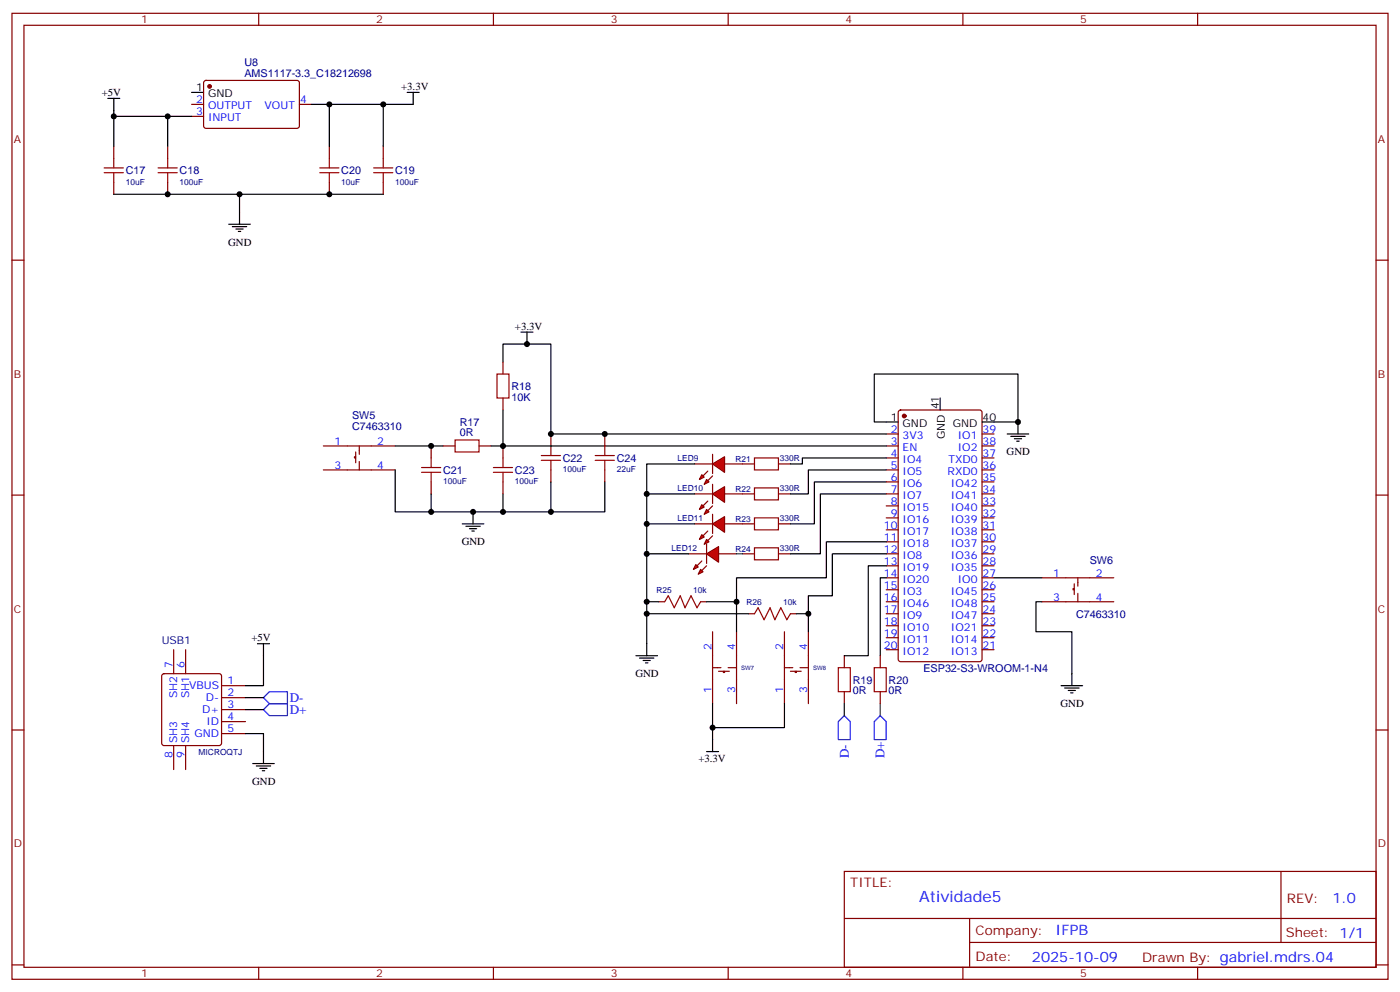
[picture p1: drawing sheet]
<svg xmlns="http://www.w3.org/2000/svg" width="412mm" height="292mm" viewBox="0 0 412 292" stroke-linecap="round" stroke-linejoin="round" font-family="sans-serif">
<g fill="none" stroke="#870000" stroke-width=".35">
<path d="M3.5 3.9h405.4v284.4h-405.4zM7.1 7.4h398.2v277.3h-398.2zM76.2 3.9v3.5M145.3 3.9v3.5M214.5 3.9v3.5M283.6 3.9v3.5M352.8 3.9v3.5M56.4 30.7h3.6M56.4 34.3h3.6M60.2 23.9l.5-.2h27.1l.4 .7-.1 13-.6 .4-27.1-.1-.4-.6v-12.7zM88.2 30.7h3.5M33.5 43.1v3.5"/>
<path d="M33.5 53.7v3.5M49.4 43.1v3.5M49.4 53.7v3.5M97 43.1v3.5M97 53.7v3.5M112.9 43.1v3.5M112.9 53.7v3.5M3.5 76.6h3.6M405.3 76.6h3.6M148.2 106.6v3.5M148.2 117.2v3.5M95.2 131.3h21.2"/>
<path d="M95.2 138.3h21.2M104.8 134.4h-.4v.4h.4M104.8 133v3.2M105.8 131.3v2.4M105.8 135.9v2.4M127 131.3v3.5M130.5 131.3h3.6M141.1 131.3h3.5M148.2 131.3v3.5M162.3 127.7v3.6M162.3 138.3v3.6M178.2 127.7v3.6"/>
<path d="M178.2 138.3v3.6M218.7 136.6h3.5M229.3 136.6h3.5M261.1 127.7h3.5M261.1 131.3h3.5M261.1 134.8h3.5M261.1 138.3h3.5M264.8 120.9l.5-.2h23.3l.6 .4 .1 73-.5 .6-23.5 .1-.7-.5v-72.9zM289.3 127.7h3.5M289.3 131.3h3.5M289.3 134.8h3.5M289.3 138.3h3.5"/>
<path d="M3.5 145.7h3.6M127 141.9v3.5M148.2 141.9v3.5M218.7 145.4h3.5M218.7 154.2h3.5M229.3 145.4h3.5M229.3 154.2h3.5M261.1 141.9h3.5M261.1 145.4h3.5M261.1 148.9h3.5M261.1 152.4h3.5M261.1 156h3.5"/>
<path d="M261.1 159.5h3.5M289.3 141.9h3.5M289.3 145.4h3.5M289.3 148.9h3.5M289.3 152.4h3.5M289.3 156h3.5M289.3 159.5h3.5M405.3 145.7h3.6M218.7 163h3.5M229.3 163h3.5M261.1 163h3.5M261.1 166.5h3.5"/>
<path d="M261.1 170.1h3.5M261.1 173.6h3.5M261.1 177.1h3.5M289.3 163h3.5M289.3 166.5h3.5M289.3 170.1h3.5M289.3 173.6h3.5M289.3 177.1h3.5M306.9 170.1h21.2M306.9 177.1h21.2M316.4 173.2h-.3v.4h.3M316.4 171.8v3.2"/>
<path d="M317.5 170.1v2.4M317.5 174.7v2.4M47.9 198.5l.4-.2h16.3l.5 .2 .2 .5v19.8l-.3 .5-.4 .2h-16.3l-.5-.3-.2-.4v-19.8zM51.2 191.2v7.1M54.7 191.2v7.1M248.7 193v3.5M259.3 193v3.5M261.1 180.7h3.5M261.1 184.2h3.5M261.1 187.7h3.5M261.1 191.2h3.5M289.3 180.7h3.5"/>
<path d="M289.3 184.2h3.5M289.3 187.7h3.5M289.3 191.2h3.5M3.5 214.9h3.6M51.2 219.5v7M54.7 219.5v7M65.3 201.8h7M65.3 205.4h7M65.3 208.9h7M65.3 212.4h7M65.3 215.9h7M248.7 203.6v3.5"/>
<path d="M259.3 203.6v3.5M405.3 214.9h3.6M248.7 256.5h156.6v28.2h-156.6zM377.3 256.5v20.9M248.7 270.4h156.5M285.6 277.4h119.6M285.6 270.4v14.1M3.5 284h3.6M76.2 284.7v3.6M145.3 284.7v3.6M214.5 284.7v3.6M283.6 284.7v3.6"/>
<path d="M352.8 284.7v3.6M405.3 284h3.6"/>
</g>
<g fill="#870000" stroke="#870000" stroke-width=".35">
<circle cx="266.3" cy="122.4" r=".53"/>
<circle cx="61.7" cy="25.4" r=".53"/>
</g>
<g fill="none" stroke="#000" stroke-width=".35">
<path d="M31.7 29h3.6M33.5 29v5.3h22.9M33.5 34.3v8.8M49.4 34.3v8.8M56.4 27.2h3.6M97 30.7v12.4M112.9 30.7v12.4M119.9 27.2h3.6M121.7 27.2v3.5h-30M33.5 57.2h37.1v8.8M70.6 57.2h42.3M67.4 66h6.3"/>
<path d="M68.4 66.7h4.3M69.5 67.4h2.1M70.2 68.1h.7M153.5 97.8h3.5M155.2 97.8v3.5M148.2 106.6v-5.3h14.1v26.4h98.8M276.9 117.2v3.5M116.4 138.3v12.4h10.6v-5.3M116.4 131.3h14.1M148.2 120.7v10.6h-3.6M148.2 131.3h112.9M261.1 134.8h-24.7v1.8h-3.6"/>
<path d="M261.1 138.3h-23v7.1h-5.3M264.6 124.2h-7.1v-14.1h42.4v14.1h-10.6M296.7 127.7h6.3M297.7 128.4h4.3M298.8 129.2h2.1M299.5 129.9h.7M299.9 124.2v3.5M136.2 154.2h6.3M137.2 154.9h4.3M138.3 155.6h2.1M139 156.3h.7M139.3 150.7v3.5"/>
<path d="M148.2 145.4v5.3h-21.2M162.3 141.9v8.8h-14.1M178.2 141.9v8.8h-15.9M261.1 141.9h-21.2v12.3h-7.1M261.1 145.4h-19.4v17.6h-8.9M261.1 166.5h-5.3v26.5h-7.1M261.1 170.1h-1.8v22.9M292.8 170.1h14.1M306.9 177.1h-1.7v8.8h10.5v15.9M75.8 189.5h3.6M77.6 189.5v12.3h-5.3M72.3 215.9h5.3v8.9"/>
<path d="M72.3 205.4h5.3M72.3 208.9h5.3M312.6 201.8h6.3M313.6 202.5h4.3M314.7 203.2h2.1M315.4 203.9h.7M74.4 224.8h6.4M75.5 225.5h4.2M76.6 226.2h2.1M77.3 226.9h.7"/>
</g>
<g fill="none" stroke="#a10000" stroke-width=".35">
<path d="M30.7 50.8h5.6M30.7 49.4h5.6M33.5 46.6v2.8M33.5 50.8v2.9M46.6 50.8h5.6M46.6 49.4h5.6M49.4 46.6v2.8M49.4 50.8v2.9M94.2 50.8h5.6M94.2 49.4h5.6M97 46.6v2.8M97 50.8v2.9"/>
<path d="M110.1 50.8h5.6M110.1 49.4h5.6M112.9 46.6v2.8M112.9 50.8v2.9M146.4 110.1h3.5v7.1h-3.5zM124.2 139h5.6M124.2 137.6h5.6M127 134.8v2.8M127 139v2.9M134.1 129.5h7v3.5h-7zM145.3 139h5.7M145.3 137.6h5.7"/>
<path d="M148.2 134.8v2.8M148.2 139v2.9M159.5 135.5h5.6M159.5 134.1h5.6M162.3 131.3v2.8M162.3 135.5v2.8M175.3 135.5h5.7M175.3 134.1h5.7M178.2 131.3v2.8M178.2 135.5v2.8M222.2 134.8h7.1v3.5h-7.1zM222.2 143.6h7.1v3.5h-7.1z"/>
<path d="M222.2 152.4h7.1v3.6h-7.1zM222.2 161.3h7.1v3.5h-7.1zM246.9 196.5h3.6v7.1h-3.6zM257.5 196.5h3.6v7.1h-3.6z"/>
</g>
<path d="M77.6 208.9l1.8-1.8h5.3v3.5h-5.3zM77.6 205.4l1.8-1.8h5.3v3.5h-5.3zM248.7 210.6l1.8 1.8v5.3h-3.6v-5.3zM259.3 210.6l1.8 1.8v5.3h-3.6v-5.3z" fill="none" stroke="#00f" stroke-width=".35"/>
<path d="M248.7 207.1v3.5M259.3 207.1v3.5" fill="none" stroke="#008700" stroke-width=".35"/>
<g fill="#f00" stroke="#870000" stroke-width=".35">
<path d="M209.9 136.6l3.5-2.2v4.6z"/>
<path d="M209.9 133.7v5.7z"/>
</g>
<g fill="#870000" stroke="#870000" stroke-width=".35">
<path d="M209.9 140.1l-1.4 1.4z"/>
<path d="M208.5 138.7l-1.4 1.4z"/>
</g>
<g fill="#f00" stroke="#870000" stroke-width=".35">
<path d="M208.1 141.1l.7 .8-1.4 .7z"/>
<path d="M206.7 139.7l.7 .7-1.4 .7z"/>
</g>
<path d="M204.6 136.6h5.3M213.4 136.6h5.3" fill="none" stroke="#870000" stroke-width=".35"/>
<g fill="#f00" stroke="#870000" stroke-width=".35">
<path d="M209.9 145.4l3.5-2.1v4.5z"/>
<path d="M209.9 142.6v5.6z"/>
</g>
<g fill="#870000" stroke="#870000" stroke-width=".35">
<path d="M208.5 150.3l1.4-1.4z"/>
<path d="M208.5 147.5l-1.4 1.4z"/>
</g>
<g fill="#f00" stroke="#870000" stroke-width=".35">
<path d="M208.1 150l.7 .7-1.4 .7z"/>
<path d="M206.7 148.6l.7 .7-1.4 .7z"/>
</g>
<path d="M204.6 145.4h5.3M213.4 145.4h5.3" fill="none" stroke="#870000" stroke-width=".35"/>
<g fill="#f00" stroke="#870000" stroke-width=".35">
<path d="M209.9 154.2l3.5-2.1v4.6z"/>
<path d="M209.9 151.4v5.6z"/>
</g>
<g fill="#870000" stroke="#870000" stroke-width=".35">
<path d="M209.9 157.7l-1.4 1.4z"/>
<path d="M208.5 156.3l-1.4 1.4z"/>
</g>
<g fill="#f00" stroke="#870000" stroke-width=".35">
<path d="M208.1 158.8l.7 .7-1.4 .7z"/>
<path d="M206.7 157.4l.7 .7-1.4 .7z"/>
</g>
<path d="M204.6 154.2h5.3M213.4 154.2h5.3" fill="none" stroke="#870000" stroke-width=".35"/>
<g fill="#f00" stroke="#870000" stroke-width=".35">
<path d="M208.1 163l3.6-2.1v4.6z"/>
<path d="M208.1 160.2v5.6z"/>
</g>
<g fill="#870000" stroke="#870000" stroke-width=".35">
<path d="M208.1 166.5l-1.4 1.5z"/>
<path d="M205.3 166.5l1.4-1.4z"/>
</g>
<g fill="#f00" stroke="#870000" stroke-width=".35">
<path d="M206.4 167.6l.7 .7-1.4 .7z"/>
<path d="M205 166.2l.7 .7-1.4 .7z"/>
</g>
<g fill="none" stroke="#870000" stroke-width=".35">
<path d="M194 177.1h1.8M202.8 163h5.3M206.4 177.1h1.7M211.7 163h5.3M209.9 185.9v21.2M209.9 196.5h2.5M211.7 197.6h3.1M213.1 197.6v.3h.3v-.3M214.5 196.5h2.5M217 185.9v21.2M220.5 180.7h1.7M231.1 196.5h2.4"/>
<path d="M231.1 185.9v21.2M232.8 197.6h3.2M232.8 180.7h1.8M234.2 197.6v.3h.4v-.3M235.7 196.5h2.4M238.1 185.9v21.2"/>
</g>
<g fill="none" stroke="#000" stroke-width=".35">
<path d="M204.6 136.6h-14.1v56.4M190.5 145.4h14.1M190.5 154.2h14.1M261.1 159.5h-17.7v10.6h-26.4v15.8M190.5 163h12.3M190.5 177.1h3.5M208.1 177.1h8.9M261.1 163h-15.9v12.4h-7.1v10.5M187.3 193h6.4M188.4 193.7h4.2M189.4 194.4h2.2M190.1 195.1h.8"/>
<path d="M190.5 180.7h30M234.6 180.7h3.5M209.9 207.1v7.1M231.1 207.1v7.1h-21.2v7M208.1 221.2h3.6"/>
</g>
<path d="M217 163h1.7" fill="none" stroke="#008700" stroke-width=".35"/>
<path d="M195.8 177.1l1-1.7 1.8 3.5 1.8-3.5 1.4 3.5 1.8-3.5 1.7 3.5 1.1-1.8M222.2 180.7l1.1-1.8 1.8 3.5 1.7-3.5 1.4 3.5 1.8-3.5 1.8 3.5 1-1.7" fill="none" stroke="#a10000" stroke-width=".35"/>
<g fill="#000">
<circle cx="33.5" cy="34.3" r=".88"/>
<circle cx="49.4" cy="34.3" r=".88"/>
<circle cx="97" cy="30.7" r=".88"/>
<circle cx="112.9" cy="30.7" r=".88"/>
<circle cx="49.4" cy="57.2" r=".88"/>
<circle cx="70.6" cy="57.2" r=".88"/>
<circle cx="97" cy="57.2" r=".88"/>
<circle cx="155.2" cy="101.3" r=".88"/>
<circle cx="127" cy="131.3" r=".88"/>
<circle cx="148.2" cy="131.3" r=".88"/>
<circle cx="162.3" cy="127.7" r=".88"/>
<circle cx="178.2" cy="127.7" r=".88"/>
<circle cx="299.9" cy="124.2" r=".88"/>
<circle cx="127" cy="150.7" r=".88"/>
<circle cx="139.3" cy="150.7" r=".88"/>
<circle cx="148.2" cy="150.7" r=".88"/>
<circle cx="162.3" cy="150.7" r=".88"/>
<circle cx="190.5" cy="154.2" r=".88"/>
<circle cx="190.5" cy="145.4" r=".88"/>
<circle cx="190.5" cy="177.1" r=".88"/>
<circle cx="190.5" cy="163" r=".88"/>
<circle cx="217" cy="177.1" r=".88"/>
<circle cx="190.5" cy="180.7" r=".88"/>
<circle cx="238.1" cy="180.7" r=".88"/>
<circle cx="209.9" cy="214.2" r=".88"/>
</g>
<text font-size="4.6" fill="#00f" x="270.8" y="265.5">Atividade5</text>
<g font-size="4.2" fill="#00f">
<text x="392.5" y="265.8">1.0</text>
<text x="310.9" y="275.3">IFPB</text>
<text x="304" y="283.1">2025-10-09</text>
</g>
<g font-size="3.9" fill="#00f">
<text x="85.4" y="206.6">D-</text>
<text x="85.4" y="210.1">D+</text>
<text x="250" y="223.2" transform="rotate(-90 250 223.2)">D-</text>
<text x="260.6" y="223.2" transform="rotate(-90 260.6 223.2)">D+</text>
</g>
<g font-size="3.9" fill="#800">
<text x="250.5" y="261.1">TITLE:</text>
<text x="379.1" y="265.8">REV:</text>
<text x="287.4" y="275.3">Company:</text>
<text x="378.7" y="275.9">Sheet: 1/1</text>
<text x="287.4" y="283">Date:</text>
<text x="336.4" y="283.1">Drawn By: gabriel.mdrs.04</text>
</g>
<g font-size="3.2" fill="#800">
<text x="41.6" y="6.9">1</text>
<text x="110.8" y="6.9">2</text>
<text x="179.9" y="6.9">3</text>
<text x="249.1" y="6.9">4</text>
<text x="318.2" y="6.9">5</text>
<text x="4.1" y="42">A</text>
<text x="405.9" y="42">A</text>
<text x="4.1" y="111.2">B</text>
<text x="405.9" y="111.2">B</text>
<text x="4.1" y="180.3">C</text>
<text x="405.9" y="180.3">C</text>
<text x="4.1" y="249.4">D</text>
<text x="405.9" y="249.4">D</text>
<text x="41.6" y="287.7">1</text>
<text x="110.8" y="287.7">2</text>
<text x="179.9" y="287.7">3</text>
<text x="249.1" y="287.7">4</text>
<text x="318.2" y="287.7">5</text>
</g>
<g font-size="3.2" fill="#000080">
<text x="72" y="22.6">AMS1117-3.3_C18212698</text>
<text x="72" y="19.5">U8</text>
<text x="37" y="51.3">C17</text>
<text x="52.9" y="51.3">C18</text>
<text x="100.5" y="51.3">C20</text>
<text x="116.4" y="51.3">C19</text>
<text x="150.6" y="117.9">10K</text>
<text x="150.6" y="114.8">R18</text>
<text x="103.7" y="123.2">SW5</text>
<text x="135.4" y="125.4">R17</text>
<text x="103.7" y="126.5">C7463310</text>
<text x="135.4" y="128.4">0R</text>
<text x="165.8" y="136">C22</text>
<text x="181.7" y="136">C24</text>
<text x="130.5" y="139.5">C21</text>
<text x="151.7" y="139.5">C23</text>
<text x="321" y="165.9">SW6</text>
<text x="317" y="181.8">C7463310</text>
<text x="47.6" y="189.5">USB1</text>
<text x="272" y="197.7">ESP32-S3-WROOM-1-N4</text>
<text x="251.2" y="201.3">R19</text>
<text x="261.8" y="201.3">R20</text>
<text x="251.2" y="204.3">0R</text>
<text x="261.8" y="204.3">0R</text>
</g>
<g font-size="3.2">
<text x="30" y="28.3">+5V</text>
<text x="57.8" y="26.8">1</text>
<text x="61.3" y="28.6">GND</text>
<text x="118.2" y="26.5">+3.3V</text>
<text x="67.2" y="72.3">GND</text>
<text x="151.7" y="97">+3.3V</text>
<text x="262.4" y="123.9">1</text>
<text x="265.9" y="125.6">GND</text>
<text x="276.6" y="120.5" transform="rotate(-90 276.6 120.5)">41</text>
<text x="280.7" y="125.6">GND</text>
<text x="289.5" y="123.9">40</text>
<text x="278.3" y="129.3" transform="rotate(-90 278.3 129.3)">GND</text>
<text x="296.5" y="134">GND</text>
<text x="136" y="160.5">GND</text>
<text x="74.1" y="188.8">+5V</text>
<text x="187.2" y="199.3">GND</text>
<text x="312.4" y="208.1">GND</text>
<text x="205.7" y="224.3">+3.3V</text>
<text x="74.3" y="231">GND</text>
</g>
<g font-size="3.2" fill="#00f">
<text x="57.8" y="33.9">3</text>
<text x="57.8" y="30.4">2</text>
<text x="61.3" y="35.7">INPUT</text>
<text x="61.3" y="32.1">OUTPUT</text>
<text x="77.9" y="32.1">VOUT</text>
<text x="88.4" y="30.4">4</text>
<text x="98.5" y="130.9">1</text>
<text x="111.1" y="130.9">2</text>
<text x="262.4" y="127.4">2</text>
<text x="262.4" y="130.9">3</text>
<text x="265.9" y="129.2">3V3</text>
<text x="282.1" y="129.2">IO1</text>
<text x="289.5" y="130.9">38</text>
<text x="289.5" y="127.4">39</text>
<text x="98.5" y="138">3</text>
<text x="111.1" y="138">4</text>
<text x="262.4" y="134.4">4</text>
<text x="262.4" y="138">5</text>
<text x="265.9" y="132.7">EN</text>
<text x="265.9" y="136.2">IO4</text>
<text x="279.4" y="136.2">TXD0</text>
<text x="282.1" y="132.7">IO2</text>
<text x="289.5" y="138">36</text>
<text x="289.5" y="134.4">37</text>
<text x="262.4" y="141.5">6</text>
<text x="265.9" y="139.7">IO5</text>
<text x="265.9" y="143.3">IO6</text>
<text x="279.1" y="139.7">RXD0</text>
<text x="280.1" y="143.3">IO42</text>
<text x="289.5" y="141.5">35</text>
<text x="262.4" y="145">7</text>
<text x="262.4" y="148.6">8</text>
<text x="265.9" y="146.8">IO7</text>
<text x="280.1" y="146.8">IO41</text>
<text x="289.5" y="148.6">33</text>
<text x="289.5" y="145">34</text>
<text x="260.4" y="155.6">10</text>
<text x="262.4" y="152.1">9</text>
<text x="265.9" y="150.3">IO15</text>
<text x="265.9" y="153.8">IO16</text>
<text x="280.1" y="153.8">IO39</text>
<text x="280.1" y="150.3">IO40</text>
<text x="289.5" y="155.6">31</text>
<text x="289.5" y="152.1">32</text>
<text x="260.4" y="159.1">11</text>
<text x="265.9" y="157.4">IO17</text>
<text x="265.9" y="160.9">IO18</text>
<text x="280.1" y="160.9">IO37</text>
<text x="280.1" y="157.4">IO38</text>
<text x="289.5" y="159.1">30</text>
<text x="260.4" y="162.7">12</text>
<text x="260.4" y="166.2">13</text>
<text x="265.9" y="164.4">IO8</text>
<text x="265.9" y="168">IO19</text>
<text x="280.1" y="168">IO35</text>
<text x="280.1" y="164.4">IO36</text>
<text x="289.5" y="166.2">28</text>
<text x="289.5" y="162.7">29</text>
<text x="260.4" y="169.7">14</text>
<text x="260.4" y="173.2">15</text>
<text x="265.9" y="171.5">IO20</text>
<text x="282.1" y="171.5">IO0</text>
<text x="289.5" y="173.2">26</text>
<text x="289.5" y="169.7">27</text>
<text x="310.2" y="169.7">1</text>
<text x="322.8" y="169.7">2</text>
<text x="260.4" y="176.8">16</text>
<text x="265.9" y="175">IO3</text>
<text x="265.9" y="178.5">IO46</text>
<text x="280.1" y="178.5">IO48</text>
<text x="280.1" y="175">IO45</text>
<text x="289.5" y="176.8">25</text>
<text x="310.2" y="176.8">3</text>
<text x="322.8" y="176.8">4</text>
<text x="260.4" y="180.3">17</text>
<text x="260.4" y="183.8">18</text>
<text x="265.9" y="182.1">IO9</text>
<text x="265.9" y="185.6">IO10</text>
<text x="280.1" y="185.6">IO21</text>
<text x="280.1" y="182.1">IO47</text>
<text x="289.5" y="183.8">23</text>
<text x="289.5" y="180.3">24</text>
<text x="209.5" y="191.2" transform="rotate(-90 209.5 191.2)">2</text>
<text x="216.6" y="191.2" transform="rotate(-90 216.6 191.2)">4</text>
<text x="230.7" y="191.2" transform="rotate(-90 230.7 191.2)">2</text>
<text x="237.8" y="191.2" transform="rotate(-90 237.8 191.2)">4</text>
<text x="260.4" y="187.4">19</text>
<text x="260.4" y="190.9">20</text>
<text x="265.9" y="189.1">IO11</text>
<text x="280.1" y="189.1">IO14</text>
<text x="289.5" y="190.9">21</text>
<text x="289.5" y="187.4">22</text>
<text x="50.8" y="196.5" transform="rotate(-90 50.8 196.5)">7</text>
<text x="54.3" y="196.5" transform="rotate(-90 54.3 196.5)">6</text>
<text x="265.9" y="192.7">IO12</text>
<text x="280.1" y="192.7">IO13</text>
<text x="55.7" y="202.9">VBUS</text>
<text x="67" y="201.5">1</text>
<text x="209.5" y="203.8" transform="rotate(-90 209.5 203.8)">1</text>
<text x="216.6" y="203.8" transform="rotate(-90 216.6 203.8)">3</text>
<text x="230.7" y="203.8" transform="rotate(-90 230.7 203.8)">1</text>
<text x="237.8" y="203.8" transform="rotate(-90 237.8 203.8)">3</text>
<text x="52.2" y="205.6" transform="rotate(-90 52.2 205.6)">SH2</text>
<text x="55.7" y="205.6" transform="rotate(-90 55.7 205.6)">SH1</text>
<text x="59.5" y="209.9">D+</text>
<text x="60.7" y="206.4">D-</text>
<text x="67" y="205">2</text>
<text x="67" y="208.5">3</text>
<text x="60.8" y="213.5">ID</text>
<text x="67" y="212.1">4</text>
<text x="67" y="215.6">5</text>
<text x="52.2" y="218.8" transform="rotate(-90 52.2 218.8)">SH3</text>
<text x="55.7" y="218.8" transform="rotate(-90 55.7 218.8)">SH4</text>
<text x="57.3" y="217">GND</text>
<text x="50.8" y="223.2" transform="rotate(-90 50.8 223.2)">8</text>
<text x="54.3" y="223.2" transform="rotate(-90 54.3 223.2)">9</text>
</g>
<g font-size="2.5" fill="#000080">
<text x="37" y="54.4">10uF</text>
<text x="52.9" y="54.4">100uF</text>
<text x="100.5" y="54.4">10uF</text>
<text x="116.4" y="54.4">100uF</text>
<text x="199.6" y="135.7">LED9</text>
<text x="216.6" y="135.9">R21</text>
<text x="229.7" y="135.7">330R</text>
<text x="130.5" y="142.6">100uF</text>
<text x="151.7" y="142.6">100uF</text>
<text x="165.8" y="139.1">100uF</text>
<text x="181.7" y="139.1">22uF</text>
<text x="199.6" y="144.5">LED10</text>
<text x="216.6" y="144.7">R22</text>
<text x="229.7" y="144.5">330R</text>
<text x="199.6" y="153.4">LED11</text>
<text x="216.6" y="153.6">R23</text>
<text x="229.7" y="153.4">330R</text>
<text x="197.8" y="162.2">LED12</text>
<text x="216.6" y="162.4">R24</text>
<text x="229.7" y="162.2">330R</text>
<text x="193.4" y="174.5">R25</text>
<text x="204.2" y="174.5">10k</text>
<text x="219.9" y="178">R26</text>
<text x="230.7" y="178">10k</text>
<text x="58.5" y="222.1">MICROQTJ</text>
</g>
<g font-size="1.8" fill="#000080">
<text x="218.4" y="197.2">SW7</text>
<text x="239.5" y="197.2">SW8</text>
</g>
</svg>
